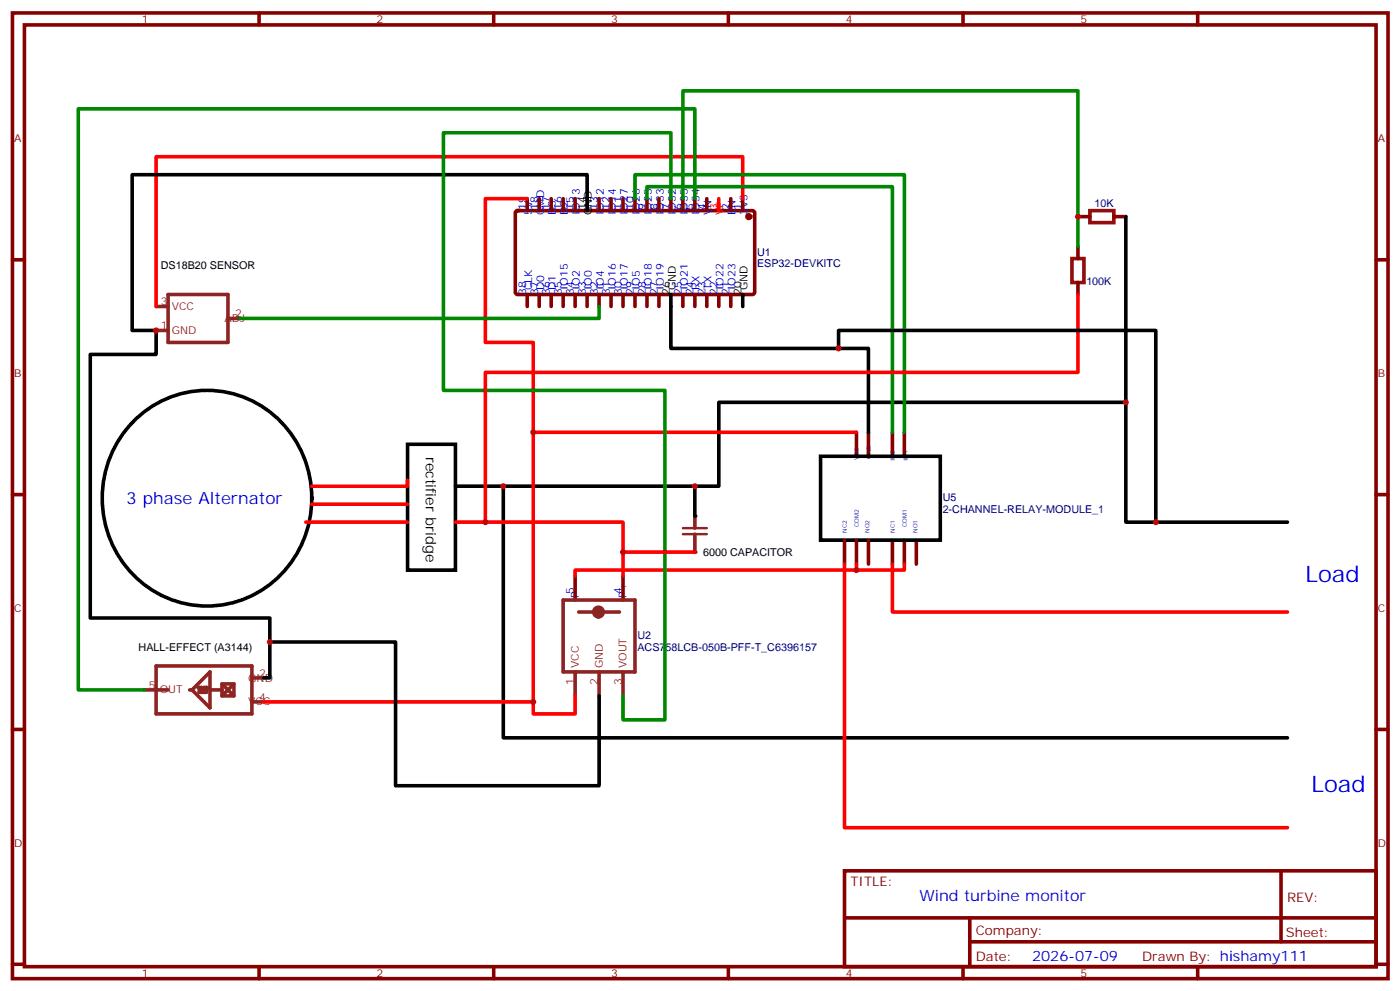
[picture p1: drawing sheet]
<svg xmlns="http://www.w3.org/2000/svg" width="413mm" height="292mm" viewBox="0 0 413 292" stroke-linecap="round" stroke-linejoin="round" font-family="sans-serif">
<g fill="none" stroke="#870000" stroke-width="1.1">
<path d="M3.7 3.8h405.3v284.3h-405.3zM7.2 7.3h398.3v277.3h-398.3zM76.3 3.8v3.5M145.5 3.8v3.5M214.6 3.8v3.5M283.8 3.8v3.5M352.9 3.8v3.5M155.4 58.5v3.5M158.9 58.5v3.5M162.4 58.5v3.5M165.9 58.5v3.5M169.5 58.5v3.5"/>
<path d="M176.5 58.5v3.5M180.1 58.5v3.5M183.6 58.5v3.5M187.1 58.5v3.5M190.6 58.5v3.5M194.2 58.5v3.5M197.7 58.5v3.5M201.2 58.5v3.5M204.8 58.5v3.5M208.3 58.5v3.5M215.3 58.5v3.5M218.9 58.5v3.5"/>
<path d="M3.7 76.5h3.5M152.1 62.2l.4-.2 69.5 .1 .4 .6-.1 23.6-.6 .4-69.4-.1-.5-.6v-23.3zM317.6 72.6v3.5M317.6 63.8h3.6M328.2 63.8h3.6M405.5 76.5h3.5M155.4 86.7v3.5M158.9 86.7v3.5M162.4 86.7v3.5M165.9 86.7v3.5M169.5 86.7v3.5M173 86.7v3.5"/>
<path d="M176.5 86.7v3.5M180.1 86.7v3.5M183.6 86.7v3.5M187.1 86.7v3.5M190.6 86.7v3.5M194.2 86.7v3.5M201.2 86.7v3.5M204.8 86.7v3.5M208.3 86.7v3.5M211.8 86.7v3.5M215.3 86.7v3.5M317.6 83.2v3.5"/>
<path d="M252.4 127.3v7M255.9 127.3v7M263 127.3v7M266.5 127.3v7M3.7 145.6h3.5M248.8 159v7.1M252.4 159v7.1M255.9 159v7.1M263 159v7.1M266.5 159v7.1M270 159v7.1M405.5 145.6h3.5"/>
<path d="M169.5 169.6v7.1M183.6 169.6v7.1M3.7 214.8h3.5M405.5 214.8h3.5M248.8 256.4h156.7v28.2h-156.7zM377.5 256.4v20.9M248.9 270.2h156.5M285.8 277.3h119.6M285.8 270.2v14.2M3.7 283.9h3.5M76.3 284.6v3.5M145.5 284.6v3.5"/>
<path d="M214.6 284.6v3.5M283.8 284.6v3.5M352.9 284.6v3.5M405.5 283.9h3.5"/>
</g>
<circle cx="220.6" cy="63.8" r=".53" fill="#870000" stroke="#870000" stroke-width="1.1"/>
<g fill="none" stroke="#f00" stroke-width="1.1">
<path d="M155.4 58.5h-12.4v42.3h14.1v109.4h12.4v-5.3M211.8 58.5v3.5M218.9 58.5v-12.4h-172.9v44.1M317.6 86.7v22.9h-174.6v44.1M157.1 127.3h95.3M90.1 153.7h30M91.9 148.4h28.2M120.1 141.4v1.8h-28.2M134.2 153.7h49.4v15.9M248.8 166.1v77.6h130.6M252.4 166.1v1.8h-82.9v1.7M263 166.1v14.1h116.4"/>
<path d="M266.5 166.1v1.8h-14.1M77.8 206.7h79.3"/>
</g>
<path d="M173 62v-10.6h-134.1v45.9h7.1v7.1h-19.4v77.6h52.9v17.6h-1.7M331.8 63.8v54.7M197.7 86.7v15.9h58.2v24.7M218.9 86.7v3.5M247.1 102.6v-5.3h93.5v56.4M39.9 123.5a30.6 30.6 0 0 1 50.8 14.4 31.5 31.5 0 0 1-31.9 40.5 31.8 31.8 0 0 1-25.1-46.5 31.8 31.8 0 0 1 6.2-8.4zM120.1 130.8h14.1v37.1h-14.1zM241.8 134.3h35.3v24.7h-35.3zM134.2 143.2h77.6v-24.7h120v35.2h47.6M148.3 143.2v74h231.1M79.5 189h37.1v42.4h59.9v-26.5" fill="none" stroke="#000" stroke-width="1.1"/>
<g fill="none" stroke="#8c2424" stroke-width="1.1">
<path d="M46 90.2h3.5M46 97.3h3.5M49.5 86.7h17.7v14.1h-17.7zM67.2 93.8h3.5M204.8 152v3.5M204.8 157.3v5.3M165.9 176.7h21.2v21.1h-21.2zM175.4 179.2a1.42 1.42 0 0 1 2.2 .4 1.42 1.42 0 0 1-1.1 2v-.7a.73 .73 0 0 0 .5-1.1 .73 .73 0 0 0-1.2 0 .73 .73 0 0 0 .4 1.1v.7a1.42 1.42 0 0 1-1.2-1 1.42 1.42 0 0 1 .4-1.4zM46 196.1h28.2v14.1h-28.2zM74.2 199.6h3.6M169.5 197.8v7.1M170.5 180.2h6.4"/>
<path d="M176.5 197.8v7.1M177.9 180.2h4.6M183.6 197.8v7.1M42.5 203.1h7M55.9 203.1h.7M56.6 203.1l5.3-5.3v10.6zM58.3 202.4h1.1v1.4M58.7 202.4v1.4h2.1v-1.4M61.2 202.4h-1.1v1.4M61.9 203.1h3.5M65.4 201.4h3.5v3.5h-3.5zM66.1 202.1l2.1 2.1"/>
<path d="M68.2 202.1l-2.1 2.1M74.2 206.7h3.6"/>
</g>
<path d="M187.1 58.5v-7.1h79.4v75.9M190.6 58.5v-3.5h72.4v72.3M197.7 58.5v-19.4h-67v75.8h65.2v97h-12.3v-7M201.2 58.5v-31.8h116.4v45.9M204.8 58.5v-26.5h-181.7v171.1h19.4M176.5 90.2v3.6h-105.8" fill="none" stroke="#008700" stroke-width="1.1"/>
<path d="M315.9 76.1h3.5v7.1h-3.5zM321.2 62h7v3.5h-7z" fill="none" stroke="#a10000" stroke-width="1.1"/>
<path d="M201.2 155.5h7.1M201.2 157.3h7.1" fill="none" stroke="#8c2424" stroke-width=".71"/>
<g fill="#8c2424">
<circle cx="204.8" cy="152" r=".53"/>
<circle cx="204.8" cy="162.6" r=".53"/>
</g>
<path d="M204.8 143.2v8.8" fill="none" stroke="#000" stroke-width="1.1"/>
<path d="M183.6 162.6h21.2" fill="none" stroke="#f00" stroke-width="1.1"/>
<g fill="#c00">
<circle cx="148.3" cy="143.2" r=".88"/>
<circle cx="46" cy="97.3" r=".88"/>
<circle cx="157.1" cy="206.7" r=".88"/>
<circle cx="79.5" cy="189" r=".88"/>
<circle cx="157.1" cy="127.3" r=".88"/>
<circle cx="252.4" cy="167.9" r=".88"/>
<circle cx="143" cy="153.7" r=".88"/>
<circle cx="317.6" cy="63.8" r=".88"/>
<circle cx="331.8" cy="118.5" r=".88"/>
<circle cx="340.6" cy="153.7" r=".88"/>
<circle cx="247.1" cy="102.6" r=".88"/>
<circle cx="204.8" cy="143.2" r=".88"/>
<circle cx="183.6" cy="162.6" r=".88"/>
</g>
<g font-size="6.7" fill="#00f">
<text x="384.7" y="171.4">Load</text>
<text x="386.4" y="233.1">Load</text>
</g>
<text font-size="4.9" fill="#00f" x="37.2" y="148.4">3 phase Alternator</text>
<text font-size="4.6" fill="#00f" x="270.9" y="265.4">Wind turbine monitor</text>
<text font-size="4.2" x="125.5" y="134.4" transform="rotate(90 125.5 134.4)">rectifier bridge</text>
<text font-size="4.2" fill="#00f" x="304.1" y="283">2026-07-09</text>
<g font-size="3.9" fill="#800">
<text x="250.6" y="261">TITLE:</text>
<text x="379.2" y="265.7">REV:</text>
<text x="287.5" y="275.2">Company:</text>
<text x="378.9" y="275.8">Sheet:</text>
<text x="287.5" y="282.9">Date:</text>
<text x="336.6" y="282.9">Drawn By: hishamy111</text>
</g>
<g font-size="3.2" fill="#800">
<text x="41.8" y="6.8">1</text>
<text x="110.9" y="6.8">2</text>
<text x="180.1" y="6.8">3</text>
<text x="249.2" y="6.8">4</text>
<text x="318.3" y="6.8">5</text>
<text x="4.2" y="41.9">A</text>
<text x="406" y="41.9">A</text>
<text x="4.2" y="111.1">B</text>
<text x="406" y="111.1">B</text>
<text x="4.2" y="180.2">C</text>
<text x="406" y="180.2">C</text>
<text x="4.2" y="249.3">D</text>
<text x="406" y="249.3">D</text>
<text x="41.8" y="287.6">1</text>
<text x="110.9" y="287.6">2</text>
<text x="180.1" y="287.6">3</text>
<text x="249.2" y="287.6">4</text>
<text x="318.3" y="287.6">5</text>
</g>
<g font-size="3.2" fill="#00f">
<text x="155" y="61.8" transform="rotate(-90 155 61.8)">19</text>
<text x="156.8" y="63.3" transform="rotate(-90 156.8 63.3)">5V</text>
<text x="158.5" y="61.8" transform="rotate(-90 158.5 61.8)">18</text>
<text x="160.3" y="63.3" transform="rotate(-90 160.3 63.3)">CMD</text>
<text x="162.1" y="61.8" transform="rotate(-90 162.1 61.8)">17</text>
<text x="163.8" y="63.3" transform="rotate(-90 163.8 63.3)">D3</text>
<text x="165.6" y="61.8" transform="rotate(-90 165.6 61.8)">16</text>
<text x="167.4" y="63.3" transform="rotate(-90 167.4 63.3)">D2</text>
<text x="169.1" y="61.8" transform="rotate(-90 169.1 61.8)">15</text>
<text x="170.9" y="63.3" transform="rotate(-90 170.9 63.3)">IO13</text>
<text x="176.2" y="61.8" transform="rotate(-90 176.2 61.8)">13</text>
<text x="177.9" y="63.3" transform="rotate(-90 177.9 63.3)">IO12</text>
<text x="179.7" y="61.8" transform="rotate(-90 179.7 61.8)">12</text>
<text x="181.5" y="63.3" transform="rotate(-90 181.5 63.3)">IO14</text>
<text x="183.2" y="61.8" transform="rotate(-90 183.2 61.8)">11</text>
<text x="185" y="63.3" transform="rotate(-90 185 63.3)">IO27</text>
<text x="186.8" y="61.8" transform="rotate(-90 186.8 61.8)">10</text>
<text x="188.5" y="63.3" transform="rotate(-90 188.5 63.3)">IO26</text>
<text x="190.3" y="61.8" transform="rotate(-90 190.3 61.8)">9</text>
<text x="192.1" y="63.3" transform="rotate(-90 192.1 63.3)">IO25</text>
<text x="193.8" y="61.8" transform="rotate(-90 193.8 61.8)">8</text>
<text x="195.6" y="63.3" transform="rotate(-90 195.6 63.3)">IO33</text>
<text x="197.3" y="61.8" transform="rotate(-90 197.3 61.8)">7</text>
<text x="199.1" y="63.3" transform="rotate(-90 199.1 63.3)">IO32</text>
<text x="200.9" y="61.8" transform="rotate(-90 200.9 61.8)">6</text>
<text x="202.6" y="63.3" transform="rotate(-90 202.6 63.3)">IO35</text>
<text x="204.4" y="61.8" transform="rotate(-90 204.4 61.8)">5</text>
<text x="206.2" y="63.3" transform="rotate(-90 206.2 63.3)">IO34</text>
<text x="207.9" y="61.8" transform="rotate(-90 207.9 61.8)">4</text>
<text x="209.7" y="63.3" transform="rotate(-90 209.7 63.3)">VN</text>
<text x="215" y="61.8" transform="rotate(-90 215 61.8)">2</text>
<text x="216.7" y="63.3" transform="rotate(-90 216.7 63.3)">EN</text>
<text x="218.5" y="61.8" transform="rotate(-90 218.5 61.8)">1</text>
<text x="220.3" y="63.3" transform="rotate(-90 220.3 63.3)">3V3</text>
<text x="155" y="86.9" transform="rotate(-90 155 86.9)">38</text>
<text x="156.8" y="85.4" transform="rotate(-90 156.8 85.4)">CLK</text>
<text x="158.5" y="86.9" transform="rotate(-90 158.5 86.9)">37</text>
<text x="160.3" y="85.4" transform="rotate(-90 160.3 85.4)">D0</text>
<text x="162.1" y="86.9" transform="rotate(-90 162.1 86.9)">36</text>
<text x="163.8" y="85.4" transform="rotate(-90 163.8 85.4)">D1</text>
<text x="165.6" y="86.9" transform="rotate(-90 165.6 86.9)">35</text>
<text x="167.4" y="85.4" transform="rotate(-90 167.4 85.4)">IO15</text>
<text x="169.1" y="86.9" transform="rotate(-90 169.1 86.9)">34</text>
<text x="170.9" y="85.4" transform="rotate(-90 170.9 85.4)">IO2</text>
<text x="172.6" y="86.9" transform="rotate(-90 172.6 86.9)">33</text>
<text x="174.4" y="85.4" transform="rotate(-90 174.4 85.4)">IO0</text>
<text x="176.2" y="86.9" transform="rotate(-90 176.2 86.9)">32</text>
<text x="177.9" y="85.4" transform="rotate(-90 177.9 85.4)">IO4</text>
<text x="179.7" y="86.9" transform="rotate(-90 179.7 86.9)">31</text>
<text x="181.5" y="85.4" transform="rotate(-90 181.5 85.4)">IO16</text>
<text x="183.2" y="86.9" transform="rotate(-90 183.2 86.9)">30</text>
<text x="185" y="85.4" transform="rotate(-90 185 85.4)">IO17</text>
<text x="186.8" y="86.9" transform="rotate(-90 186.8 86.9)">29</text>
<text x="188.5" y="85.4" transform="rotate(-90 188.5 85.4)">IO5</text>
<text x="190.3" y="86.9" transform="rotate(-90 190.3 86.9)">28</text>
<text x="192.1" y="85.4" transform="rotate(-90 192.1 85.4)">IO18</text>
<text x="193.8" y="86.9" transform="rotate(-90 193.8 86.9)">27</text>
<text x="195.6" y="85.4" transform="rotate(-90 195.6 85.4)">IO19</text>
<text x="200.9" y="86.9" transform="rotate(-90 200.9 86.9)">25</text>
<text x="202.6" y="85.4" transform="rotate(-90 202.6 85.4)">IO21</text>
<text x="204.4" y="86.9" transform="rotate(-90 204.4 86.9)">24</text>
<text x="206.2" y="85.4" transform="rotate(-90 206.2 85.4)">RX</text>
<text x="207.9" y="86.9" transform="rotate(-90 207.9 86.9)">23</text>
<text x="209.7" y="85.4" transform="rotate(-90 209.7 85.4)">TX</text>
<text x="211.5" y="86.9" transform="rotate(-90 211.5 86.9)">22</text>
<text x="213.2" y="85.4" transform="rotate(-90 213.2 85.4)">IO22</text>
<text x="215" y="86.9" transform="rotate(-90 215 86.9)">21</text>
<text x="216.7" y="85.4" transform="rotate(-90 216.7 85.4)">IO23</text>
<text x="169.1" y="174.9" transform="rotate(-90 169.1 174.9)">5</text>
<text x="170.5" y="177.4" transform="rotate(-90 170.5 177.4)">IP-</text>
<text x="183.2" y="174.9" transform="rotate(-90 183.2 174.9)">4</text>
<text x="184.6" y="177.4" transform="rotate(-90 184.6 177.4)">IP+</text>
</g>
<g font-size="3.2">
<text x="172.6" y="61.8" transform="rotate(-90 172.6 61.8)">14</text>
<text x="174.4" y="63.3" transform="rotate(-90 174.4 63.3)">GND</text>
<text x="47.4" y="79.1">DS18B20 SENSOR</text>
<text x="197.3" y="86.9" transform="rotate(-90 197.3 86.9)">26</text>
<text x="199.1" y="85.4" transform="rotate(-90 199.1 85.4)">GND</text>
<text x="218.5" y="86.9" transform="rotate(-90 218.5 86.9)">20</text>
<text x="220.3" y="85.4" transform="rotate(-90 220.3 85.4)">GND</text>
<text x="207.2" y="163.6">6000 CAPACITOR</text>
<text x="40.8" y="191.7">HALL-EFFECT (A3144)</text>
</g>
<g font-size="3.2" fill="#f00">
<text x="211.5" y="61.8" transform="rotate(-90 211.5 61.8)">3</text>
<text x="213.2" y="63.3" transform="rotate(-90 213.2 63.3)">VP</text>
</g>
<g font-size="3.2" fill="#000080">
<text x="322.5" y="61">10K</text>
<text x="223.1" y="75.3">U1</text>
<text x="223.1" y="78.7">ESP32-DEVKITC</text>
<text x="320.1" y="83.8">100K</text>
<text x="277.8" y="147.6">U5</text>
<text x="277.8" y="151">2-CHANNEL-RELAY-MODULE_1</text>
<text x="187.8" y="191.6">ACS758LCB-050B-PFF-T_C6396157</text>
<text x="187.8" y="188.2">U2</text>
</g>
<g font-size="3.2" fill="#8d2323">
<text x="47.4" y="89.9">3</text>
<text x="50.6" y="91.3">VCC</text>
<text x="66.1" y="94.8">ADJ</text>
<text x="69.3" y="93.4">2</text>
<text x="47.4" y="96.9">1</text>
<text x="50.6" y="98.4">GND</text>
<text x="170.5" y="196.8" transform="rotate(-90 170.5 196.8)">VCC</text>
<text x="177.6" y="196.8" transform="rotate(-90 177.6 196.8)">GND</text>
<text x="184.6" y="196.8" transform="rotate(-90 184.6 196.8)">VOUT</text>
<text x="43.9" y="202.8">5</text>
<text x="73.2" y="200.7">GND</text>
<text x="76.3" y="199.2">2</text>
<text x="169.1" y="201.7" transform="rotate(-90 169.1 201.7)">1</text>
<text x="176.2" y="201.7" transform="rotate(-90 176.2 201.7)">2</text>
<text x="183.2" y="201.7" transform="rotate(-90 183.2 201.7)">3</text>
<text x="47.1" y="204.2">OUT</text>
<text x="73.2" y="207.7">VCC</text>
<text x="76.3" y="206.3">4</text>
</g>
<g font-size="1.8" fill="#00f">
<text x="253.1" y="135.4" transform="rotate(-90 253.1 135.4)">VCC</text>
<text x="256.6" y="135" transform="rotate(-90 256.6 135)">GND</text>
<text x="263.7" y="135.7" transform="rotate(-90 263.7 135.7)">IN2</text>
<text x="267.5" y="135.7" transform="rotate(-90 267.5 135.7)">IN1</text>
<text x="253.1" y="155.2" transform="rotate(-90 253.1 155.2)">COM2</text>
<text x="267.2" y="155.2" transform="rotate(-90 267.2 155.2)">COM1</text>
<text x="249.6" y="156.9" transform="rotate(-90 249.6 156.9)">NC2</text>
<text x="256.3" y="156.9" transform="rotate(-90 256.3 156.9)">NO2</text>
<text x="263.7" y="156.9" transform="rotate(-90 263.7 156.9)">NC1</text>
<text x="270.4" y="156.9" transform="rotate(-90 270.4 156.9)">NO1</text>
</g>
</svg>
